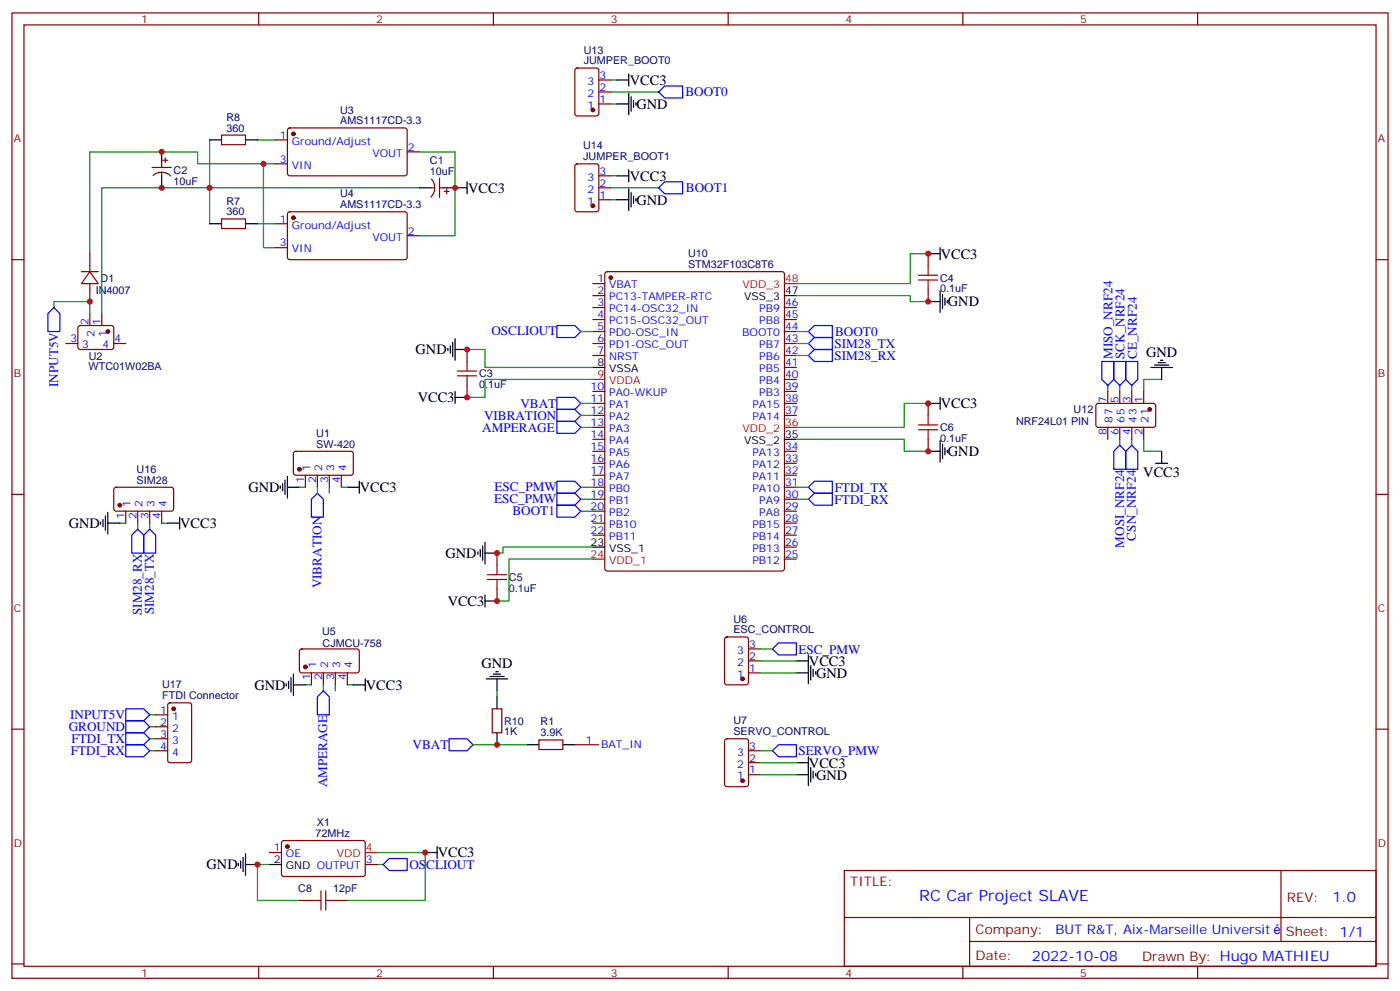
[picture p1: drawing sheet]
<svg xmlns="http://www.w3.org/2000/svg" width="412mm" height="292mm" viewBox="0 0 412 292" stroke-linecap="round" stroke-linejoin="round" font-family="sans-serif">
<g fill="none" stroke="#870000" stroke-width=".35">
<path d="M3.5 3.8h405.4v284.3h-405.4zM7.1 7.3h398.2v277.3h-398.2zM76.2 3.8v3.5M145.3 3.8v3.5M214.5 3.8v3.5M283.6 3.8v3.5M352.8 3.8v3.5M65.3 39.8h7v2.8h-7zM84.9 37.9l.5-.2h34.1l.4 .7v13l-.7 .4-34.1-.1-.4-.6v-12.7zM169.6 20.2l.4-.2h5.7l.6 .5 .1 12.9-.5 .7h-5.9l-.6-.4-.1-13zM176.4 30.6h3.5M176.4 27.1h3.5"/>
<path d="M176.4 23.6h3.5M44.8 49.3h5.6M45.1 51.7a3.8 3.8 0 0 1 5.2 .2M47.6 48.3v1M47.6 50.7v1.1M48 47.2h1.4M48.7 46.5v1.4M81.1 41.2h3.6M81.1 48.3h3.6M119.9 44.7h3.6M127 55.3h1.1M127.1 52.8a3.8 3.8 0 0 1-.2 5.2"/>
<path d="M129.5 52.5v5.6M129.5 55.3h1M130.9 56.4h1.4M131.6 55.7v1.4M169.6 48.5l.4-.2h5.7l.6 .4 .1 13-.5 .6-5.9 .1-.6-.5-.1-12.9zM176.4 55.3h3.5M176.4 58.8h3.5M176.4 51.8h3.5M3.5 76.5h3.6M26.5 74.7v5.3M65.3 64.5h7v2.8h-7zM81.1 65.9h3.6"/>
<path d="M81.1 73h3.6M84.9 62.6l.5-.2h34.1l.4 .7v13l-.7 .4-34.1-.1-.4-.6v-12.7zM119.9 69.4h3.6M273.4 74.7v3.5M405.3 76.5h3.6M23.2 96.1l.4-.2h9.5l.4 .7-.1 5.9-.6 .4h-9.4l-.5-.7v-5.6zM24 80h4.9M26.5 80l2.4 3.5h-4.9zM26.5 83.5v5.3M26.5 92.4v3.5M30 92.4v3.5M174.6 83.5h3.6"/>
<path d="M174.6 87.1h3.6M174.6 90.6h3.6M174.6 94.1h3.6M174.6 97.6h3.6M178.4 80.2l.5-.2h51.5l.6 .4 .1 87.1-.5 .6-51.7 .1-.7-.5v-87zM231.1 90.6h3.5M231.1 94.1h3.5M231.1 97.6h3.5M273.4 85.3v3.5M19.4 101.2h3.5M33.5 101.2h3.5M137.6 102.9v3.6"/>
<path d="M137.6 113.5v3.6M174.6 101.2h3.6M174.6 104.7h3.6M174.6 115.3h3.6M174.6 118.8h3.6M231.1 101.2h3.5M231.1 104.7h3.5M231.1 115.3h3.5M231.1 118.8h3.5M231.1 111.8h3.5M231.1 108.2h3.5M273.4 118.8v3.5"/>
<path d="M323 119l.5-.2 16.5 .1 .4 .6v5.9l-.7 .5-16.5-.1-.4-.6v-5.7zM326.3 115.3v3.5M329.8 115.3v3.5M333.4 115.3v3.5M336.9 115.3v3.5M86.7 133.1l.4-.2 16.5 .1 .5 .6-.1 6-.6 .4-16.5-.1-.5-.6v-5.7zM90 140v3.5M93.5 140v3.5M97 140v3.5M100.5 140v3.5M174.6 122.3h3.6M174.6 125.9h3.6"/>
<path d="M174.6 129.4h3.6M174.6 132.9h3.6M174.6 136.5h3.6M174.6 140h3.6M231.1 122.3h3.5M231.1 132.9h3.5M231.1 136.5h3.5M231.1 140h3.5M273.4 129.4v3.5M326.3 125.9v3.5M329.8 125.9v3.5M333.4 125.9v3.5"/>
<path d="M336.9 125.9v3.5M3.5 145.6h3.6M33.7 143.7l.5-.2 16.5 .1 .5 .6-.1 5.9-.7 .5-16.5-.1-.4-.6v-5.7zM37 150.6v3.5M40.6 150.6v3.5M44.1 150.6v3.5M47.6 150.6v3.5M174.6 143.5h3.6M174.6 147h3.6M174.6 150.6h3.6M174.6 154.1h3.6M174.6 157.6h3.6"/>
<path d="M231.1 143.5h3.5M231.1 147h3.5M231.1 150.6h3.5M231.1 154.1h3.5M231.1 157.6h3.5M405.3 145.6h3.6M146.4 162.9v3.5M146.4 173.5v3.5M231.1 164.7h3.5M231.1 161.1h3.5M88.4 191.3l.5-.2 16.5 .1 .4 .6v6l-.7 .4-16.5-.1-.4-.6v-5.7zM91.7 198.2v3.5"/>
<path d="M95.2 198.2v3.5M98.8 198.2v3.5M102.3 198.2v3.5M213.7 187.8l.4-.2h5.7l.6 .4 .1 13-.5 .7h-5.9l-.6-.4-.1-13zM220.5 198.2h3.5M220.5 194.7h3.5M220.5 191.1h3.5M3.5 214.8h3.6M45.9 210.5h3.5M45.9 214.1h3.5M45.9 217.6h3.5M49.6 207.2l.5-.2h5.6l.7 .4v16.5l-.4 .7h-5.9l-.7-.4v-16.5z"/>
<path d="M145 208.8h2.8v7h-2.8zM158.7 217.9h7.1v2.9h-7.1zM169.3 219.4h7.1M213.7 217.8l.4-.2h5.7l.6 .4 .1 13-.5 .6-5.9 .1-.6-.5-.1-12.9zM405.3 214.8h3.6M45.9 221.1h3.5M220.5 221.1h3.5M220.5 228.2h3.5M220.5 224.6h3.5M79.4 251.1h3.5M83.1 247.8l.5-.2h23.6l.4 .7-.1 9.4-.6 .5-23.6-.1-.4-.6v-9.2zM107.6 254.6h3.5"/>
<path d="M248.7 256.4h156.6v28.2h-156.6zM377.3 256.4v20.9M88.2 265.2h3.5M98.8 265.2h3.5M248.7 270.2h156.5M285.6 277.3h119.6M285.6 270.2v14.2M3.5 283.9h3.6M76.2 284.6v3.5M145.3 284.6v3.5M214.5 284.6v3.5M283.6 284.6v3.5"/>
<path d="M352.8 284.6v3.5M405.3 283.9h3.6"/>
</g>
<g fill="#870000" stroke="#870000" stroke-width=".35">
<circle cx="179.9" cy="81.8" r=".53"/>
<circle cx="338.7" cy="120.6" r=".53"/>
<circle cx="86.4" cy="64.1" r=".53"/>
<circle cx="31.7" cy="97.6" r=".53"/>
<circle cx="86.4" cy="39.4" r=".53"/>
<circle cx="84.7" cy="249.3" r=".53"/>
<circle cx="51.2" cy="208.8" r=".53"/>
<circle cx="174.6" cy="60.6" r=".53"/>
<circle cx="174.6" cy="32.4" r=".53"/>
<circle cx="35.3" cy="148.8" r=".53"/>
<circle cx="88.2" cy="138.2" r=".53"/>
<circle cx="90" cy="196.4" r=".53"/>
<circle cx="218.7" cy="200" r=".53"/>
<circle cx="218.7" cy="229.9" r=".53"/>
</g>
<g fill="none" stroke="#000" stroke-width=".35">
<path d="M181.7 30.6h3.5M181.7 23.6h3.5M185.2 21.8v3.5M185.2 27.4v6.4M185.9 28.5v4.2M186.6 29.6v2.1M187.3 30.3v.7M47.6 44.7v3.6M47.6 51.8v3.5M61.7 41.2h3.6M72.3 41.2h3.5M123.5 55.3h3.5"/>
<path d="M130.5 55.3h7.1M137.6 53.6v3.5M181.7 58.8h3.5M181.7 51.8h3.5M185.2 50v3.6M185.2 55.7v6.3M185.9 56.7v4.3M186.6 57.8v2.1M187.3 58.5v.7M61.7 65.9h3.6M72.3 65.9h3.5M273.4 74.7h3.5"/>
<path d="M276.9 73v3.5M134.1 99.8v6.3M231.1 87.1h3.5M273.4 88.8h3.5M276.9 85.7v6.3M277.6 86.7v4.2M278.3 87.8v2.1M279 88.5v.7M131.9 102.6v.7M132.6 101.9v2.1M133.3 100.8v4.3M134.1 102.9h3.5"/>
<path d="M134.1 115.3v3.5M134.1 117.1h3.5M174.6 108.2h3.6M273.4 118.8h3.5M276.9 117.1v3.5M339 108.2h6.4M340.1 107.5h4.2M341.1 106.8h2.2M341.8 106.1h.7M342.2 108.2v3.6M231.1 129.4h3.5M273.4 132.9h3.5"/>
<path d="M276.9 129.8v6.3M277.6 130.8v4.2M278.3 131.9v2.1M279 132.6v.7M340.4 136.5h3.6M342.2 132.9v3.6M29.6 153.7v.7M30.3 153v2.2M31 152v4.2M31.7 154.1h3.6M31.7 150.9v6.4M49.4 154.1h3.5"/>
<path d="M52.9 152.3v3.6M82.5 143.2v.7M83.3 142.5v2.1M84 141.4v4.2M84.7 143.5h3.5M84.7 140.3v6.4M102.3 143.5h3.5M105.8 141.7v3.6M142.9 159.7v6.4M140.8 162.6v.7M141.5 161.9v2.1M142.2 160.8v4.2"/>
<path d="M142.9 162.9h3.5M142.9 175.3v3.5M142.9 177h3.5M174.6 161.1h3.6M85.7 199.6v4.2M86.4 198.5v6.4M107.6 200v3.5M143.2 200h6.4M144.3 199.2h4.2M145.3 198.5h2.2M146 197.8h.8M146.4 200v3.5"/>
<path d="M234.6 198.2h3.5M234.6 194.7h3.5M238.1 192.9v8.5M238.8 196.1v4.2M239.5 197.1v2.1M240.2 197.8v.7M84.3 201.4v.7M85 200.7v2.1M86.4 201.7h3.6M104.1 201.7h3.5M146.4 205.2v3.6M146.4 215.8v3.6"/>
<path d="M155.2 219.4h3.5M165.8 219.4h3.5M234.6 224.6h3.5M234.6 228.2h3.5M238.1 222.9v8.5M238.8 226.1v4.2M239.5 227.1v2.1M240.2 227.8v.7M70.2 254.3v.7M70.9 253.6v2.1M71.6 252.5v4.3M72.3 254.6h3.5"/>
<path d="M72.3 251.5v6.3M79.4 254.6h3.5M125.2 251.1h3.6M128.8 249.3v3.6"/>
</g>
<path d="M231.1 83.5h3.5M174.6 111.8h3.6M231.1 125.9h3.5M174.6 164.7h3.6M107.6 251.1h3.5" fill="none" stroke="#f00" stroke-width=".35"/>
<g fill="none" stroke="#008700" stroke-width=".35">
<path d="M179.9 27.1h14.1M179.9 30.6h1.8M179.9 23.6h1.8M61.7 41.2v24.7M75.8 41.2h5.3M77.6 48.3v24.7h3.5M81.1 48.3h-22.9v-3.6h-31.7v30M123.5 44.7h10.6v24.7h-10.6M123.5 55.3h-93.5v37.1M179.9 55.3h14.1M179.9 51.8h1.8M179.9 58.8h1.8"/>
<path d="M75.8 65.9h5.3M273.4 74.7h-5.3v8.8h-33.5M15.9 90.6v-1.8h10.6v3.6M171.1 97.6h3.5M234.6 87.1h33.5v1.7h5.3M234.6 97.6h3.5M137.6 102.9h5.3v5.3h31.7M171.1 118.8h3.5M174.6 111.8h-31.7v5.3h-5.3M234.6 101.2h3.5M234.6 104.7h3.5M273.4 118.8h-7.1v7.1h-31.7"/>
<path d="M326.3 113.5v1.8M329.8 113.5v1.8M333.4 113.5v1.8M342.2 111.8h-5.3v3.5M171.1 122.3h3.5M171.1 125.9h3.5M234.6 129.4h31.7v3.5h7.1M329.8 129.4v1.8M333.4 129.4v1.8M336.9 129.4v3.5h5.3M35.3 154.1h1.7M40.6 154.1v1.8"/>
<path d="M44.1 154.1v1.8M47.6 154.1h1.8M88.2 143.5h1.8M93.5 143.5v1.8M97 143.5v1.8M100.5 143.5h1.8M171.1 143.5h3.5M171.1 147h3.5M171.1 150.6h3.5M234.6 143.5h3.5M234.6 147h3.5M174.6 161.1h-26.4v1.8h-1.8"/>
<path d="M174.6 164.7h-24.7v12.3h-3.5M224 191.1h3.5M224 194.7h10.6M224 198.2h10.6M44.1 217.6h1.8M44.1 214.1h1.8M44.1 210.5h1.8M90 201.7h1.7M95.2 201.7v1.8M98.8 201.7v1.8M102.3 201.7h1.8M139.3 219.4h15.9"/>
<path d="M146.4 203.5v1.7M44.1 221.1h1.8M224 221.1h3.5M224 224.6h10.6M224 228.2h10.6M79.4 254.6h-3.6v10.6h12.4M111.1 251.1h14.1v14.1h-22.9M111.1 254.6h1.8"/>
</g>
<g fill="none" stroke="#00f" stroke-width=".35">
<path d="M195.8 25.3h5.3v3.6h-5.3l-1.8-1.8zM194 55.3l1.8-1.7h5.3v3.5h-5.3zM15.9 90.6l1.7 1.8v5.2h-3.5v-5.2zM164 95.9h5.3l1.8 1.7-1.8 1.8h-5.3zM238.1 97.6l1.8-1.7h5.3v3.5h-5.3zM164 117.1h5.3l1.8 1.7-1.8 1.8h-5.3zM238.1 104.7l1.8-1.8h5.3v3.6h-5.3zM238.1 101.2l1.8-1.8h5.3v3.5h-5.3zM324.6 106.5h3.5v5.3l-1.8 1.7-1.7-1.7zM328.1 106.5h3.5v5.3l-1.8 1.7-1.7-1.7zM331.6 106.5h3.5v5.3l-1.7 1.7-1.8-1.7zM164 120.6h5.3l1.8 1.7-1.8 1.8h-5.3z"/>
<path d="M164 124.1h5.3l1.8 1.8-1.8 1.7h-5.3zM329.8 131.2l1.8 1.7v5.3h-3.5v-5.3zM333.4 131.2l1.7 1.7v5.3h-3.5v-5.3zM40.6 155.9l1.7 1.7v5.3h-3.5v-5.3zM42.3 157.6l1.8-1.7 1.8 1.7v5.3h-3.6zM93.5 145.3l1.7 1.7v5.3h-3.5v-5.3zM164 148.8h5.3l1.8 1.8-1.8 1.7h-5.3zM164 145.3h5.3l1.8 1.7-1.8 1.8h-5.3zM164 141.7h5.3l1.8 1.8-1.8 1.8h-5.3zM238.1 147l1.8-1.7h5.3v3.5h-5.3zM238.1 143.5l1.8-1.8h5.3v3.6h-5.3zM229.3 189.4h5.3v3.5h-5.3l-1.8-1.8z"/>
<path d="M37 219.4h5.3l1.8 1.7-1.8 1.8h-5.3zM37 215.8h5.3l1.8 1.8-1.8 1.8h-5.3zM37 212.3h5.3l1.8 1.8-1.8 1.7h-5.3zM37 208.8h5.3l1.8 1.7-1.8 1.8h-5.3zM95.2 203.5l1.8 1.7v5.3h-3.5v-5.3zM132.3 217.6h5.3l1.7 1.8-1.7 1.7h-5.3zM227.5 221.1l1.8-1.7h5.3v3.5h-5.3zM112.9 254.6l1.8-1.7h5.2v3.5h-5.2z"/>
</g>
<g fill="none" stroke="#a10000" stroke-width=".35">
<path d="M273.4 78.2v2.9M270.6 82.5h5.6M270.6 81.1h5.6M273.4 82.5v2.8M134.8 109.3h5.6M134.8 110.7h5.6M137.6 106.5v2.8M137.6 110.7v2.8M270.6 126.6h5.6M270.6 125.2h5.6M273.4 122.3v2.9M273.4 126.6v2.8"/>
<path d="M143.6 169.3h5.6M143.6 170.7h5.6M146.4 166.4v2.9M146.4 170.7v2.8M91.7 265.2h2.8M94.5 262.4v5.6M96 265.2h2.8M96 262.4v5.6"/>
</g>
<g fill="#c00">
<circle cx="47.6" cy="44.7" r=".88"/>
<circle cx="77.6" cy="48.3" r=".88"/>
<circle cx="61.7" cy="55.3" r=".88"/>
<circle cx="134.1" cy="55.3" r=".88"/>
<circle cx="47.6" cy="55.3" r=".88"/>
<circle cx="273.4" cy="118.8" r=".88"/>
<circle cx="273.4" cy="132.9" r=".88"/>
<circle cx="273.4" cy="74.7" r=".88"/>
<circle cx="273.4" cy="88.8" r=".88"/>
<circle cx="146.4" cy="162.9" r=".88"/>
<circle cx="146.4" cy="177" r=".88"/>
<circle cx="137.6" cy="102.9" r=".88"/>
<circle cx="137.6" cy="117.1" r=".88"/>
<circle cx="125.2" cy="251.1" r=".88"/>
<circle cx="75.8" cy="254.6" r=".88"/>
<circle cx="26.5" cy="88.8" r=".88"/>
<circle cx="146.4" cy="219.4" r=".88"/>
</g>
<text font-size="4.6" fill="#00f" x="270.8" y="265.4">RC Car Project SLAVE</text>
<g font-size="4.2">
<text x="185.6" y="25">VCC3</text>
<text x="187.5" y="32">GND</text>
<text x="185.6" y="53.2">VCC3</text>
<text x="137.9" y="56.7">VCC3</text>
<text x="187.5" y="60.3">GND</text>
<text x="277.1" y="76.2">VCC3</text>
<text x="279.2" y="90.3">GND</text>
<text x="122.4" y="104.4">GND</text>
<text x="337.6" y="105">GND</text>
<text x="123.1" y="118.5">VCC3</text>
<text x="277.1" y="120.3">VCC3</text>
<text x="279.2" y="134.4">GND</text>
<text x="336.8" y="140.4">VCC3</text>
<text x="73.2" y="144.9">GND</text>
<text x="106" y="144.9">VCC3</text>
<text x="20.3" y="155.5">GND</text>
<text x="53.1" y="155.5">VCC3</text>
<text x="131.2" y="164.4">GND</text>
<text x="131.9" y="178.4">VCC3</text>
<text x="141.8" y="196.8">GND</text>
<text x="238.3" y="196.1">VCC3</text>
<text x="75" y="203.2">GND</text>
<text x="107.8" y="203.2">VCC3</text>
<text x="240.4" y="199.6">GND</text>
<text x="238.3" y="226.1">VCC3</text>
<text x="240.4" y="229.6">GND</text>
<text x="60.9" y="256.1">GND</text>
<text x="128.9" y="252.5">VCC3</text>
</g>
<g font-size="4.2" fill="#00f">
<text x="392.5" y="265.7">1.0</text>
<text x="304" y="283">2022-10-08</text>
</g>
<g font-size="3.9" fill="#00f">
<text x="201.9" y="28.4">BOOT0</text>
<text x="202" y="56.6">BOOT1</text>
<text x="144.8" y="98.8">OSCLIOUT</text>
<text x="246" y="99">BOOT0</text>
<text x="245.8" y="106">SIM28_RX</text>
<text x="245.8" y="102.5">SIM28_TX</text>
<text x="327.7" y="105.8" transform="rotate(-90 327.7 105.8)">MISO_NRF24</text>
<text x="331.2" y="105.8" transform="rotate(-90 331.2 105.8)">SCK_NRF24</text>
<text x="334.8" y="105.8" transform="rotate(-90 334.8 105.8)">CE_NRF24</text>
<text x="17.1" y="114" transform="rotate(-90 17.1 114)">INPUT5V</text>
<text x="142.6" y="123.6">VIBRATION</text>
<text x="153.3" y="120.1">VBAT</text>
<text x="142.1" y="127.1">AMPERAGE</text>
<text x="145.6" y="148.3">ESC_PMW</text>
<text x="145.7" y="144.7">ESC_PMW</text>
<text x="245.9" y="148.4">FTDI_RX</text>
<text x="245.9" y="144.9">FTDI_TX</text>
<text x="151" y="151.7">BOOT1</text>
<text x="331.1" y="161.3" transform="rotate(-90 331.1 161.3)">MOSI_NRF24</text>
<text x="334.6" y="159.2" transform="rotate(-90 334.6 159.2)">CSN_NRF24</text>
<text x="94.7" y="173.3" transform="rotate(-90 94.7 173.3)">VIBRATION</text>
<text x="41.8" y="181.2" transform="rotate(-90 41.8 181.2)">SIM28_RX</text>
<text x="45.3" y="181" transform="rotate(-90 45.3 181)">SIM28_TX</text>
<text x="235.2" y="192.5">ESC_PMW</text>
<text x="20.2" y="215.3">GROUND</text>
<text x="20.7" y="211.8">INPUT5V</text>
<text x="21.1" y="218.8">FTDI_TX</text>
<text x="121.5" y="220.6">VBAT</text>
<text x="20.9" y="222.4">FTDI_RX</text>
<text x="235.2" y="222.5">SERVO_PMW</text>
<text x="96.4" y="231.9" transform="rotate(-90 96.4 231.9)">AMPERAGE</text>
<text x="120.6" y="256">OSCLIOUT</text>
<text x="310.9" y="275.2">BUT R&amp;T, Aix-Marseille Universit</text>
</g>
<g font-size="3.9" fill="#800">
<text x="250.5" y="261">TITLE:</text>
<text x="379.1" y="265.7">REV:</text>
<text x="287.4" y="275.2">Company:</text>
<text x="378.7" y="275.8">Sheet: 1/1</text>
<text x="287.4" y="282.9">Date:</text>
<text x="336.4" y="282.9">Drawn By: Hugo MATHIEU</text>
</g>
<g font-size="3.2" fill="#800">
<text x="41.6" y="6.8">1</text>
<text x="110.8" y="6.8">2</text>
<text x="179.9" y="6.8">3</text>
<text x="249.1" y="6.8">4</text>
<text x="318.2" y="6.8">5</text>
<text x="4.1" y="41.9">A</text>
<text x="405.9" y="41.9">A</text>
<text x="4.1" y="111.1">B</text>
<text x="405.9" y="111.1">B</text>
<text x="4.1" y="180.2">C</text>
<text x="405.9" y="180.2">C</text>
<text x="4.1" y="249.3">D</text>
<text x="405.9" y="249.3">D</text>
<text x="41.6" y="287.6">1</text>
<text x="110.8" y="287.6">2</text>
<text x="179.9" y="287.6">3</text>
<text x="249.1" y="287.6">4</text>
<text x="318.2" y="287.6">5</text>
</g>
<g font-size="3.2" fill="#000080">
<text x="172" y="15.8">U13</text>
<text x="172" y="19">JUMPER_BOOT0</text>
<text x="66.7" y="35.6">R8</text>
<text x="100.2" y="33.4">U3</text>
<text x="66.7" y="38.7">360</text>
<text x="100.2" y="36.6">AMS1117CD-3.3</text>
<text x="171.8" y="47.2">JUMPER_BOOT1</text>
<text x="171.8" y="44">U14</text>
<text x="51.2" y="51.2">C2</text>
<text x="126.7" y="51.4">10uF</text>
<text x="126.7" y="48.2">C1</text>
<text x="51.2" y="54.3">10uF</text>
<text x="100.2" y="58.1">U4</text>
<text x="66.7" y="63.4">360</text>
<text x="66.7" y="60.3">R7</text>
<text x="100.2" y="61.3">AMS1117CD-3.3</text>
<text x="202.7" y="75.7">U10</text>
<text x="29.6" y="82.9">D1</text>
<text x="202.7" y="78.9">STM32F103C8T6</text>
<text x="276.9" y="83">C4</text>
<text x="28.2" y="86.5">IN4007</text>
<text x="276.9" y="86.1">0.1uF</text>
<text x="26.1" y="105.9">U2</text>
<text x="26.1" y="109.1">WTC01W02BA</text>
<text x="141.1" y="111.2">C3</text>
<text x="141.1" y="114.3">0.1uF</text>
<text x="299.3" y="125.3">NRF24L01 PIN</text>
<text x="316.2" y="121.7">U12</text>
<text x="93.2" y="131.9">SW-420</text>
<text x="93.2" y="128.7">U1</text>
<text x="276.9" y="130.2">0.1uF</text>
<text x="276.9" y="127">C6</text>
<text x="40.2" y="142.5">SIM28</text>
<text x="40.2" y="139.3">U16</text>
<text x="149.9" y="171.1">C5</text>
<text x="149.9" y="174.3">0.1uF</text>
<text x="216.1" y="183.4">U6</text>
<text x="94.9" y="187">U5</text>
<text x="95" y="190.5">CJMCU-758</text>
<text x="216.1" y="186.5">ESC_CONTROL</text>
<text x="47.8" y="202.8">U17</text>
<text x="47.8" y="206">FTDI Connector</text>
<text x="148.5" y="213.4">R10</text>
<text x="159.3" y="213.7">R1</text>
<text x="216.1" y="213.4">U7</text>
<text x="148.5" y="216.6">1K</text>
<text x="159.3" y="216.9">3.9K</text>
<text x="216.1" y="216.5">SERVO_CONTROL</text>
<text x="93.4" y="243.3">X1</text>
<text x="93" y="246.5">72MHz</text>
<text x="87.9" y="262.9">C8</text>
<text x="98.1" y="262.9">12pF</text>
</g>
<g font-size="3.2" fill="#00f">
<text x="176.6" y="23.2">3</text>
<text x="173.1" y="28.5">2</text>
<text x="173.1" y="25">3</text>
<text x="176.6" y="26.7">2</text>
<text x="173.1" y="32">1</text>
<text x="176.6" y="30.3">1</text>
<text x="82.5" y="40.9">1</text>
<text x="82.5" y="47.9">3</text>
<text x="86" y="42.6">Ground/Adjust</text>
<text x="109.7" y="46.1">VOUT</text>
<text x="120.1" y="44.4">2</text>
<text x="86" y="49.7">VIN</text>
<text x="173.1" y="53.2">3</text>
<text x="176.6" y="51.4">3</text>
<text x="173.1" y="56.7">2</text>
<text x="176.6" y="58.5">1</text>
<text x="176.6" y="55">2</text>
<text x="82.5" y="65.5">1</text>
<text x="173.1" y="60.3">1</text>
<text x="86" y="67.3">Ground/Adjust</text>
<text x="109.7" y="70.8">VOUT</text>
<text x="120.1" y="69.1">2</text>
<text x="82.5" y="72.6">3</text>
<text x="86" y="74.4">VIN</text>
<text x="176" y="83.2">1</text>
<text x="176" y="86.7">2</text>
<text x="179.5" y="84.9">VBAT</text>
<text x="179.5" y="88.5">PC13-TAMPER-RTC</text>
<text x="26.1" y="95.7" transform="rotate(-90 26.1 95.7)">2</text>
<text x="29.6" y="95.7" transform="rotate(-90 29.6 95.7)">1</text>
<text x="176" y="90.2">3</text>
<text x="176" y="93.8">4</text>
<text x="179.5" y="92">PC14-OSC32_IN</text>
<text x="179.5" y="95.5">PC15-OSC32_OUT</text>
<text x="223.7" y="95.5">PB8</text>
<text x="223.7" y="92">PB9</text>
<text x="231.2" y="93.8">45</text>
<text x="231.2" y="90.2">46</text>
<text x="20.7" y="100.8">3</text>
<text x="27.9" y="99.2" transform="rotate(-90 27.9 99.2)">2</text>
<text x="31.4" y="99.2" transform="rotate(-90 31.4 99.2)">1</text>
<text x="33.7" y="100.8">4</text>
<text x="176" y="97.3">5</text>
<text x="176" y="100.8">6</text>
<text x="179.5" y="99.1">PD0-OSC_IN</text>
<text x="218.6" y="99.1">BOOT0</text>
<text x="231.2" y="100.8">43</text>
<text x="231.2" y="97.3">44</text>
<text x="24.2" y="102.6">3</text>
<text x="30.2" y="102.6">4</text>
<text x="176" y="104.4">7</text>
<text x="179.5" y="102.6">PD1-OSC_OUT</text>
<text x="179.5" y="106.1">NRST</text>
<text x="223.7" y="106.1">PB6</text>
<text x="223.7" y="102.6">PB7</text>
<text x="231.2" y="107.9">41</text>
<text x="231.2" y="104.4">42</text>
<text x="223.7" y="113.2">PB4</text>
<text x="223.7" y="109.6">PB5</text>
<text x="231.2" y="111.4">40</text>
<text x="173.9" y="114.9">10</text>
<text x="173.9" y="118.5">11</text>
<text x="179.5" y="116.7">PA0-WKUP</text>
<text x="223.7" y="116.7">PB3</text>
<text x="231.2" y="118.5">38</text>
<text x="231.2" y="114.9">39</text>
<text x="326" y="118.6" transform="rotate(-90 326 118.6)">7</text>
<text x="329.5" y="118.6" transform="rotate(-90 329.5 118.6)">5</text>
<text x="333" y="118.6" transform="rotate(-90 333 118.6)">3</text>
<text x="336.5" y="118.6" transform="rotate(-90 336.5 118.6)">1</text>
<text x="173.9" y="122">12</text>
<text x="173.9" y="125.5">13</text>
<text x="179.5" y="120.2">PA1</text>
<text x="179.5" y="123.8">PA2</text>
<text x="221.7" y="123.8">PA14</text>
<text x="221.7" y="120.2">PA15</text>
<text x="231.2" y="122">37</text>
<text x="327.7" y="124.6" transform="rotate(-90 327.7 124.6)">87</text>
<text x="331.3" y="124.6" transform="rotate(-90 331.3 124.6)">65</text>
<text x="334.8" y="124.6" transform="rotate(-90 334.8 124.6)">43</text>
<text x="338.3" y="124.6" transform="rotate(-90 338.3 124.6)">21</text>
<text x="173.9" y="129">14</text>
<text x="179.5" y="127.3">PA3</text>
<text x="179.5" y="130.8">PA4</text>
<text x="326" y="128.1" transform="rotate(-90 326 128.1)">8</text>
<text x="329.5" y="128.1" transform="rotate(-90 329.5 128.1)">6</text>
<text x="333" y="128.1" transform="rotate(-90 333 128.1)">4</text>
<text x="336.5" y="128.1" transform="rotate(-90 336.5 128.1)">2</text>
<text x="173.9" y="132.6">15</text>
<text x="173.9" y="136.1">16</text>
<text x="179.5" y="134.3">PA5</text>
<text x="179.5" y="137.9">PA6</text>
<text x="221.7" y="137.9">PA12</text>
<text x="221.7" y="134.3">PA13</text>
<text x="231.2" y="136.1">33</text>
<text x="231.2" y="132.6">34</text>
<text x="89.6" y="142.2" transform="rotate(-90 89.6 142.2)">1</text>
<text x="91.4" y="138.7" transform="rotate(-90 91.4 138.7)">1</text>
<text x="93.1" y="142.2" transform="rotate(-90 93.1 142.2)">2</text>
<text x="94.9" y="138.7" transform="rotate(-90 94.9 138.7)">2</text>
<text x="96.7" y="142.2" transform="rotate(-90 96.7 142.2)">3</text>
<text x="98.4" y="138.7" transform="rotate(-90 98.4 138.7)">3</text>
<text x="100.2" y="142.2" transform="rotate(-90 100.2 142.2)">4</text>
<text x="102" y="138.7" transform="rotate(-90 102 138.7)">4</text>
<text x="173.9" y="139.6">17</text>
<text x="173.9" y="143.2">18</text>
<text x="179.5" y="141.4">PA7</text>
<text x="221.7" y="141.4">PA11</text>
<text x="231.2" y="143.2">31</text>
<text x="231.2" y="139.6">32</text>
<text x="38.5" y="149.3" transform="rotate(-90 38.5 149.3)">1</text>
<text x="42" y="149.3" transform="rotate(-90 42 149.3)">2</text>
<text x="45.5" y="149.3" transform="rotate(-90 45.5 149.3)">3</text>
<text x="49" y="149.3" transform="rotate(-90 49 149.3)">4</text>
<text x="173.9" y="146.7">19</text>
<text x="179.5" y="144.9">PB0</text>
<text x="179.5" y="148.4">PB1</text>
<text x="221.7" y="144.9">PA10</text>
<text x="223.7" y="148.4">PA9</text>
<text x="231.2" y="146.7">30</text>
<text x="36.7" y="152.8" transform="rotate(-90 36.7 152.8)">1</text>
<text x="40.2" y="152.8" transform="rotate(-90 40.2 152.8)">2</text>
<text x="43.7" y="152.8" transform="rotate(-90 43.7 152.8)">3</text>
<text x="47.3" y="152.8" transform="rotate(-90 47.3 152.8)">4</text>
<text x="173.9" y="150.2">20</text>
<text x="173.9" y="153.7">21</text>
<text x="179.5" y="152">PB2</text>
<text x="179.5" y="155.5">PB10</text>
<text x="221.6" y="155.5">PB15</text>
<text x="223.7" y="152">PA8</text>
<text x="231.2" y="153.7">28</text>
<text x="231.2" y="150.2">29</text>
<text x="173.9" y="157.3">22</text>
<text x="179.5" y="159">PB11</text>
<text x="221.6" y="159">PB14</text>
<text x="231.2" y="160.8">26</text>
<text x="231.2" y="157.3">27</text>
<text x="221.6" y="166.1">PB12</text>
<text x="221.6" y="162.6">PB13</text>
<text x="231.2" y="164.3">25</text>
<text x="220.7" y="190.8">3</text>
<text x="93.1" y="196.9" transform="rotate(-90 93.1 196.9)">1</text>
<text x="96.7" y="196.9" transform="rotate(-90 96.7 196.9)">2</text>
<text x="100.2" y="196.9" transform="rotate(-90 100.2 196.9)">3</text>
<text x="103.7" y="196.9" transform="rotate(-90 103.7 196.9)">4</text>
<text x="217.2" y="196.1">2</text>
<text x="217.2" y="192.5">3</text>
<text x="220.7" y="197.8">1</text>
<text x="220.7" y="194.3">2</text>
<text x="91.4" y="200.4" transform="rotate(-90 91.4 200.4)">1</text>
<text x="94.9" y="200.4" transform="rotate(-90 94.9 200.4)">2</text>
<text x="98.4" y="200.4" transform="rotate(-90 98.4 200.4)">3</text>
<text x="102" y="200.4" transform="rotate(-90 102 200.4)">4</text>
<text x="217.2" y="199.6">1</text>
<text x="47.2" y="210.2">1</text>
<text x="47.2" y="213.7">2</text>
<text x="50.7" y="211.9">1</text>
<text x="50.7" y="215.5">2</text>
<text x="47.2" y="217.2">3</text>
<text x="47.2" y="220.8">4</text>
<text x="50.7" y="219">3</text>
<text x="172.6" y="219">1</text>
<text x="177.1" y="220.4">BAT_IN</text>
<text x="220.7" y="220.8">3</text>
<text x="50.7" y="222.5">4</text>
<text x="217.2" y="226.1">2</text>
<text x="217.2" y="222.5">3</text>
<text x="220.7" y="227.8">1</text>
<text x="220.7" y="224.3">2</text>
<text x="217.2" y="229.6">1</text>
<text x="80.7" y="250.8">1</text>
<text x="84.2" y="252.5">OE</text>
<text x="107.8" y="254.3">3</text>
</g>
<g font-size="3.2" fill="#f00">
<text x="231.2" y="83.2">48</text>
<text x="218.7" y="84.9">VDD_3</text>
<text x="176" y="111.4">9</text>
<text x="179.5" y="113.2">VDDA</text>
<text x="231.2" y="125.5">36</text>
<text x="218.7" y="127.3">VDD_2</text>
<text x="173.9" y="164.3">24</text>
<text x="179.5" y="166.1">VDD_1</text>
<text x="107.8" y="250.8">4</text>
<text x="99.2" y="252.5">VDD</text>
</g>
<g font-size="3.2">
<text x="219.2" y="88.5">VSS_3</text>
<text x="231.2" y="86.7">47</text>
<text x="176" y="107.9">8</text>
<text x="179.5" y="109.6">VSSA</text>
<text x="219.2" y="130.8">VSS_2</text>
<text x="231.2" y="129">35</text>
<text x="173.9" y="160.8">23</text>
<text x="179.5" y="162.6">VSS_1</text>
<text x="80.7" y="254.3">2</text>
<text x="84.2" y="256">GND OUTPUT</text>
</g>
</svg>
